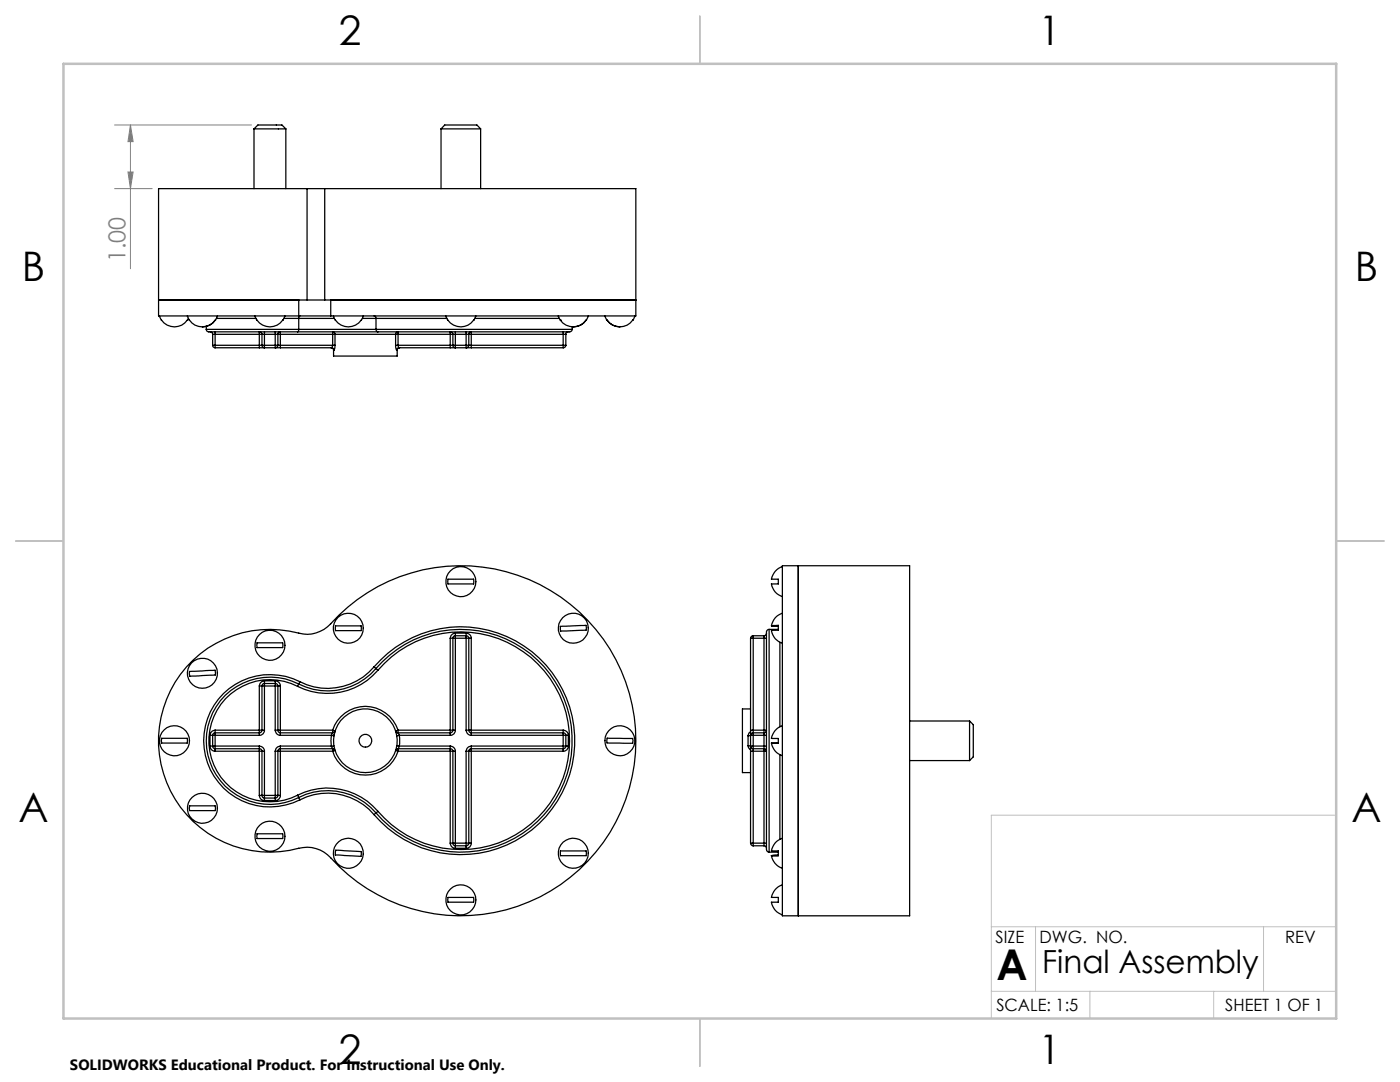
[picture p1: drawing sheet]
<svg xmlns="http://www.w3.org/2000/svg" width="279mm" height="216mm" viewBox="0 0 279 216" stroke-linecap="round" stroke-linejoin="round" font-family="sans-serif">
<path d="M22.9 24.9h27.3M22.9 37.6h7.5M25.5 34.3h1.1l-.6 3.3zM26 24.9l.6 3.4h-1.1zM26 24.9v28.7" fill="none" stroke="#808080" stroke-width=".2"/>
<path d="M266.7 162.7h-68.9v40.5M197.8 197.8h68.9M197.8 184.9h68.9M206.7 184.9v12.9M217.5 197.8v5.4M242.2 197.8v5.4M252.2 184.9v12.9" fill="none" stroke="#c0c0c0" stroke-width=".2"/>
<path d="M139.7 3.2v9.5M3.1 107.9h9.6M266.7 107.9h9.5M139.7 203.2v9.6" fill="none" stroke="#c0c0c0" stroke-width=".25"/>
<path d="M12.7 12.7h254v190.5h-254z" fill="none" stroke="#c0c0c0" stroke-width=".5"/>
<path d="M26 24.9l.6 3.4h-1.1zM25.5 34.3h1.1l-.6 3.3z" fill="#808080"/>
<g fill="none" stroke="#000" stroke-width=".25">
<path d="M50.7 25.7h6.3M50.7 25.7l.8-.8h4.8l.7 .8M50.7 25.7v11.9M57 25.7v11.9M61.3 37.6h-29.7v25.4h28M61.3 37.6h3.5M61.3 37.6v22.3M64.8 37.6h62.1v25.4h-60.9M64.8 37.6v22.3M88 25.7h7.9M88 25.7l.8-.8h6.4l.7 .8M88 25.7v11.9"/>
<path d="M95.9 25.7v11.9M31.6 59.9h28zM59.6 59.9h6.4M59.6 59.9v3.1M66 59.9h60.9zM66 59.9v3.1M31.8 63l.4 .9M32.2 63.9h.1M37.4 63a3.1 3.1 0 0 0 2.5 2.2 3.1 3.1 0 0 0 3-1.3M37.6 63.5v.1a3.4 3.4 0 0 1-2.8 1.6 3.1 3.1 0 0 1-2.6-1.3M41.2 65.7v.3l.4 .2h17.8M41.2 65.7h18.4"/>
<path d="M41.2 65.1v.6M41.9 66.2a.49 .49 0 0 1 .5 .5M42.4 66.7h.5M42.4 68.9h.5M42.4 68.9l.2 .4 .3 .1M42.4 66.7v2.2M42.9 66.2v.5M42.9 68.9v.5M42.9 66.7v2.2M42.9 66.7h8.9M42.9 68.9h8.9M42.9 69.4h8.9"/>
<path d="M43 63.9a3 3 0 0 1-2.6 1.3M43.2 63.5h7.9M43.4 63l-.5 .9M50.9 63a3.2 3.2 0 0 0 2.9 2.2 3.2 3.2 0 0 0 3-1.9l.1-.3M51.8 66.7v-.5a.49 .49 0 0 1 .5 .5M51.8 66.7h.5M51.8 68.9h.5M51.8 68.9v.5M51.8 69.4h1M51.8 66.7v2.2M52.3 66.7h.5M52.3 68.9h.5"/>
<path d="M52.3 68.9l.1 .3 .4 .2M52.3 66.7v2.2M52.8 66.2v.5M52.8 68.9v.5M52.8 66.7v2.2M52.8 66.7h2.1M52.8 68.9h2.1M52.8 69.4h2.1M54.9 66.2v.5M54.9 66.7h.6M54.9 68.9v.5M54.9 68.9h.6"/>
<path d="M54.9 69.4h1.1M54.9 66.7v2.2M55.5 66.7v-.3l.3-.2h.2v.5M55.5 68.9a.49 .49 0 0 1-.6 .5M55.5 66.7h.5M55.5 68.9h.5M55.5 66.7v2.2M56 68.9v.5M56 66.7v2.2M56 66.7h10.4M56 68.9h10.4M56 69.4h10.1"/>
<path d="M56.7 63.5h2.9M59.4 66.2h16M59.6 63h6.4M59.6 65.7h15.4M59.6 65.7l-.2 .5M59.6 63.5h7.1M59.6 63.5v2.2M59.9 63l-.3 .5M66 69.4a.49 .49 0 0 1 .6 .5M66.1 69.4l.5 .2v.3M66.4 66.7v-.5l.4 .2 .1 .3M66.4 66.7h.5"/>
<path d="M66.4 68.9l-.3 .5M66.4 68.9h.5M66.4 66.7v2.2M66.5 63a3.1 3.1 0 0 0 2.5 2.2 3.1 3.1 0 0 0 3.1-1.3M66.6 69.9v1.1h12.7v-1.1M66.6 69.9h.1M66.9 66.7h12.1M66.9 68.9l-.3 1M66.9 66.7v2.2M72.1 63.9h.1M72.3 63.5h2.7M72.5 63l-.4 .9"/>
<path d="M74.6 63l.3 .2 .1 .3M75 65.7l.1 .4 .3 .1M75 63.5h14.2M75 65.7h39.2M75 63.5v2.2M79 66.7l.1-.3 .2-.2h.1v.5M79 68.9l.2 1M79 66.7h.4M79 68.9h.4M79 66.7v2.2M79.2 69.9h.1M79.4 68.9l.3 .5"/>
<path d="M79.4 66.7h10.5M79.4 68.9h10.5M79.4 66.7v2.2M79.7 69.4l-.3 .1-.2 .4M79.7 69.4h10.2M79.8 69.4l-.4 .1-.1 .4M89 63a3.2 3.2 0 0 0 2.9 2.2 3.2 3.2 0 0 0 3-1.9l.1-.3M89.9 66.7v-.5a.49 .49 0 0 1 .5 .5M89.9 66.7h.5M89.9 68.9h.5M89.9 68.9v.5M89.9 69.4h1"/>
<path d="M89.9 66.7v2.2M90.4 66.7h.5M90.4 68.9h.5M90.4 68.9l.1 .4 .4 .1M90.4 66.7v2.2M90.9 66.2v.5M90.9 68.9v.5M90.9 66.7v2.2M90.9 66.7h2.1M90.9 68.9h2.1M90.9 69.4h2.1M93 66.2v.5"/>
<path d="M93 66.7h.6M93 68.9v.5M93 68.9h.6M93 69.4h1.1M93 66.7v2.2M93.6 66.7v-.3l.3-.2h.2v.5M93.6 68.9a.49 .49 0 0 1-.6 .5M93.6 66.7h.5M93.6 68.9h.5M93.6 66.7v2.2M94.1 68.9v.5M94.1 66.7v2.2"/>
<path d="M94.1 66.7h18.3M94.1 68.9h18.3M94.1 69.4h18.3M94.8 63.5h16.8M111.4 63l.4 .9M111.8 63.9a3.2 3.2 0 0 0 5.2 0M111.8 63.9h.1M112.4 66.2v.5M112.4 66.7h.5M112.4 68.9v.5M112.4 68.9h.5M112.4 66.7v2.2"/>
<path d="M112.9 68.9a.49 .49 0 0 1-.5 .5M112.9 66.7v2.2M113.4 66.2l-.4 .2-.1 .3M114.2 65.7a.66 .66 0 0 1-.9 .5h-37.9M114.2 65.2v.5M117 63.9a3 3 0 0 1-2.6 1.3M117.4 63l-.4 .9M120.7 63a3.1 3.1 0 0 0 2.8 2.2 3.1 3.1 0 0 0 3.1-1.8l.1-.4M121.1 63.9a3.1 3.1 0 0 0 2.6 1.3M89.4 115.6h5.1v.8v.1h-5.1zM156.1 113.1a3.2 3.2 0 0 0-2.1 2.5h1.3v.9h-1.3a3.2 3.2 0 0 0 2.1 2.6M156.1 112.9h25.4v69.8h-25.4z"/>
<path d="M159.3 112.9v69.8M37.8 134l5.1-.3 .1 .7v.3l-5.1 .2zM38.5 131.7a22.4 22.4 0 0 1 22-5.2 6.4 6.4 0 0 0 5.5-2 34.9 34.9 0 0 1 50.2-1.8 34.9 34.9 0 0 1 0 50.2 34.9 34.9 0 0 1-50.2-1.7 6.5 6.5 0 0 0-6.4-1.9 22.2 22.2 0 0 1-25.1-10.6 22.2 22.2 0 0 1 4-27zM51.3 128.3h5.1v.8v.1h-5.1zM51.8 136.9h.5M51.8 136.9v8.8M52.3 136.9h.5M52.3 136.9v8.8M52.8 136.4v.5M52.8 136.4l-.4 .2-.1 .3M52.8 135.9v.5M52.8 135.9a1.09 1.09 0 0 0-1 1"/>
<path d="M52.8 136.9v8.8M52.8 136.4h2.1M52.8 136.9h2.1M52.8 135.9h2.1M54.9 136.9h.6M54.9 136.4v.5M54.9 136.4a.49 .49 0 0 1 .6 .5M54.9 135.9v.5M54.9 135.9a1.02 1.02 0 0 1 1.1 1M54.9 136.9v8.8M55.5 136.9h.5M55.5 136.9v8.8"/>
<path d="M56 136.9v8.8M59.4 136.9a12.2 12.2 0 0 0-17.7 10.9 12.2 12.2 0 0 0 17.7 10.9M59.6 136.5l-.2 .4M59.6 136.5a12.7 12.7 0 0 0-18.4 11.3 12.7 12.7 0 0 0 18.4 11.3M59.9 136l-.3 .5M59.9 136a13.2 13.2 0 0 0-19.3 11.8 13.2 13.2 0 0 0 19.3 11.8M67 124.9h5.1v.9h-5.1zM74.6 133.1a12.2 12.2 0 0 1-14.7 2.9M74.6 133.1l.4 .3M74.6 133.1a22.7 22.7 0 0 1 33-1.8 22.7 22.7 0 0 1 0 33 22.7 22.7 0 0 1-33-1.7M75 133.4a12.7 12.7 0 0 1-15.4 3.1M75 133.4l.4 .3"/>
<path d="M75 133.4a22.2 22.2 0 0 1 32.2-1.7 22.2 22.2 0 0 1 0 32.2 22.2 22.2 0 0 1-32.2-1.7M75.4 133.7a13.3 13.3 0 0 1-16 3.2M75.4 133.7a21.7 21.7 0 0 1 31.5-1.6 21.7 21.7 0 0 1 0 31.5 21.7 21.7 0 0 1-31.5-1.7M89.9 127.4h.5M89.9 127.4v18.3M90.4 127.4h.5M90.4 127.4v18.3M90.9 126.9l-.4 .2-.1 .3M90.9 126.9v.5M90.9 126.3a1.09 1.09 0 0 0-1 1.1M90.9 126.3v.6M90.9 127.4v18.3"/>
<path d="M90.9 127.4h2.1M90.9 126.9h2.1M90.9 126.3h2.1M93 126.9v.5M93 126.9a.49 .49 0 0 1 .6 .5M93 127.4h.6M93 126.3v.6M93 126.3a1.02 1.02 0 0 1 1.1 1.1M93 127.4v18.3M93.6 127.4h.5M93.6 127.4v18.3M94.1 127.4v18.3"/>
<path d="M111.8 125l5.1-.2 .1 .8-.5 .2-4.6 .1zM149.8 127.4h.5M149.8 127.4v18.3M150.3 126.9v.5M150.3 126.9h-.3l-.2 .5M150.3 127.4h2.2M150.3 126.9h2.2M150.3 127.4v18.3M152.5 126.9v.5M152.5 127.4h.5M152.5 127.4v18.3M153 126.3a.49 .49 0 0 1-.5 .6"/>
<path d="M153.5 125.6h-.2a.66 .66 0 0 0-.3 .8v42.8a.65 .65 0 0 0 .5 .8M153.5 125.6v44.4M153.5 125.6h1.8M155.3 125l-1.3-.1 1.3-.1v.9l-1.3 .1a3.1 3.1 0 0 0 2.1 2.5M155.6 128.2v16.8M156.1 122.3a3.2 3.2 0 0 0-2.1 2.6M32.2 147.3h5.2v.9v.1h-5.2zM41.9 146.7h.5M41.9 148.9a1.02 1.02 0 0 0 1 1M41.9 148.9h.5M41.9 146.7v2.2M42.4 148.9a.49 .49 0 0 0 .5 .5"/>
<path d="M42.4 148.9h.5M42.4 146.7h.5M42.4 146.7v2.2M42.9 148.9v.5M42.9 146.2v.5M42.9 146.2l-.4 .2-.1 .3M42.9 149.4v.5M42.9 145.7a1.09 1.09 0 0 0-1 1M42.9 145.7v.5M42.9 148.9h8.9M42.9 149.4h8.9M42.9 146.7h8.9"/>
<path d="M42.9 146.2h8.9M42.9 146.7v2.2M42.9 149.9h8.9M42.9 145.7h8.9M51.8 146.2v.5M51.8 148.9a1.02 1.02 0 0 1 1 1M51.8 148.9v.5M51.8 149.4a.49 .49 0 0 1 .5 .5M51.8 149.4v.5M51.8 145.7h.5M51.8 158.7a1.02 1.02 0 0 0 1 1M51.8 158.7h.5"/>
<path d="M51.8 145.7v.5M51.8 149.9h.5M51.8 149.9v8.8M52.3 145.7a.49 .49 0 0 1-.5 .5M52.3 145.7h.5M52.3 158.7h.5M52.3 149.9h.5M52.3 158.7a.49 .49 0 0 0 .5 .5M52.3 149.9v8.8M52.8 145.7a.97 .97 0 0 1-1 1M52.8 158.7v.5M52.8 159.2v.5"/>
<path d="M52.8 149.9v8.8M52.8 158.7h2.1M52.8 159.2h2.1M52.8 159.7h2.1M54.9 149.9h.6M54.9 158.7h.6M54.9 145.7a1.02 1.02 0 0 0 1.1 1M54.9 145.7h.6M54.9 158.7v.5M54.9 159.2v.5M54.9 149.9v8.8M55.5 145.7a.49 .49 0 0 0 .5 .5"/>
<path d="M55.5 158.7a.49 .49 0 0 1-.6 .5M55.5 145.7h.5M55.5 158.7h.5M55.5 149.9h.5M55.5 149.9v8.8M56 148.9a1.09 1.09 0 0 0-1.1 1M56 148.9v.5M56 149.4l-.5 .2v.3M56 146.2v.5M56 145.7v.5M56 158.7a.97 .97 0 0 1-1.1 1M56 149.4v.5"/>
<path d="M56 148.9h10.1M56 149.4h10.4M56 146.7h10.1M56 146.2h10.4M56 149.9h10.4M56 149.9v8.8M56 145.7h10.4M59.4 158.7a13.3 13.3 0 0 1 16 3.2M59.4 158.7l.2 .4M59.6 159.1a12.7 12.7 0 0 1 15.4 3.1M59.6 159.1l.3 .5M59.9 159.6a12.1 12.1 0 0 1 14.7 3"/>
<path d="M66.1 148.9l.3 .5M66.1 146.7l.5 .1M66.1 146.7l-.1 1.1 .1 1.1M66.4 149.4l.4 .2a.21 .21 0 0 1-.1 .3 .21 .21 0 0 1-.2 0h-.1M66.4 146.2l-.3 .5M66.4 145.7h.1a.23 .23 0 0 1 .3 .1 .23 .23 0 0 1-.1 .3l-.3 .1M66.4 145.7v.5M66.4 149.9a6.9 6.9 0 0 0 6.5 4.8 6.9 6.9 0 0 0 6.5-4.8M66.4 149.4v.5M66.4 145.7a6.9 6.9 0 0 1 6.5-4.8 6.9 6.9 0 0 1 6.5 4.8M66.6 146.6h.1M66.6 148.8l-.5 .1"/>
<path d="M66.8 146.1h-.1M79.2 148.8l.5 .1M79.4 146.2l.3 .5M79.4 145.7l-.4 .2 .4 .3M79.4 149.4h-.2l-.2 .4 .4 .1M79.4 145.7v.5M79.4 149.4v.5M79.4 149.4h10.5M79.4 146.2h10.5M79.4 149.9h10.5M79.4 145.7h10.5M79.7 146.7l-.5 .1"/>
<path d="M79.7 148.9l-.3 .5M79.7 146.7v2.2M79.7 148.9h10.2M79.7 146.7h10.2M89.9 146.2v.5M89.9 149.4a.49 .49 0 0 1 .5 .5M89.9 148.9v.5M89.9 148.9a1.02 1.02 0 0 1 1 1M89.9 145.7v.5M89.9 145.7h.5M89.9 149.4v.5M89.9 149.9h.5"/>
<path d="M89.9 149.9v18.3M90.4 149.9h.5M90.4 145.7a.49 .49 0 0 1-.5 .5M90.4 145.7h.5M90.4 149.9v18.3M90.9 145.7a.97 .97 0 0 1-1 1M90.9 149.9v18.3M93 149.9h.6M93 145.7h.6M93 145.7a1.02 1.02 0 0 0 1.1 1M93 149.9v18.3M93.6 145.7a.49 .49 0 0 0 .5 .5"/>
<path d="M93.6 145.7h.5M93.6 149.9h.5M93.6 149.9v18.3M94.1 149.4l-.5 .2v.3M94.1 148.9a1.09 1.09 0 0 0-1.1 1M94.1 148.9v.5M94.1 146.2v.5M94.1 149.4v.5M94.1 145.7v.5M94.1 148.9h18.3M94.1 149.4h18.3M94.1 146.7h18.3"/>
<path d="M94.1 146.2h18.3M94.1 149.9h18.3M94.1 149.9v18.3M94.1 145.7h18.3M112.4 148.9v.5M112.4 148.9h.5M112.4 146.2v.5M112.4 146.7h.5M112.4 146.2a.49 .49 0 0 1 .5 .5M112.4 149.4v.5M112.4 145.7a1.02 1.02 0 0 1 1 1M112.4 145.7v.5"/>
<path d="M112.4 146.7v2.2M112.9 148.9a.49 .49 0 0 1-.5 .5M112.9 148.9h.5M112.9 146.7h.5M112.9 146.7v2.2M113.4 148.9a.97 .97 0 0 1-1 1M113.4 146.7v2.2M121.2 147.3l5.1 .1v.8v.1l-5.2-.1zM149.3 148.8l.5 .1M149.3 146.8v2M149.3 148.8l.2 .5 .3 .3M149.8 148.9h.5"/>
<path d="M149.8 146.7h.5M149.8 148.9a.54 .54 0 0 0 .5 .5M149.8 149.9h.5M149.8 148.9v1M149.8 145.7h.5M149.8 145.7v1M149.8 146.7l-.5 .1M149.8 141.5h-1.6v12.7h1.6M149.8 146l-.3 .2-.2 .6M149.8 146.7v2.2M149.8 149.9v18.3M150.3 146.2v.5"/>
<path d="M150.3 146.2l-.3 .1-.2 .4M150.3 148.9v.5M150.3 149.4v.5M150.3 145.7v.5M150.3 148.9h2.2M150.3 149.4h2.2M150.3 146.7h2.2M150.3 146.2h2.2M150.3 149.9h2.2M150.3 145.7h2.2M150.3 146.7v2.2M150.3 149.9v18.3"/>
<path d="M152.5 146.7h.5M152.5 146.2v.5M152.5 145.7h.5a.49 .49 0 0 1-.5 .5M152.5 148.9h.5M152.5 149.4l.3 .1 .2 .3v.1h-.5M152.5 148.9v.5M152.5 145.7v.5M152.5 149.4v.5M152.5 146.7v2.2M152.5 149.9v18.3M154 148.3a3.2 3.2 0 0 0 2.1 2.5M155.6 150.6v16.9"/>
<path d="M156.1 144.8a3.2 3.2 0 0 0-2.1 2.5l1.3 .1v.9h-1.3l1.3-.1M181.5 143.9h12M181.5 151.8h12M193.5 143.9v7.9M193.5 143.9l.7 .7v6.4l-.7 .8M37.9 160.8h5l.1 .6-.1 .3h-5zM51.3 166.4h5.1v.8v.1h-5.1zM67 169.7l5.1 .2v.8l-.1 .2-5.1-.3zM75 162.2l-.4 .4M75.4 161.9l-.4 .3M89.4 179.1h5.1v.8v.1h-5.1zM89.9 168.2a1.02 1.02 0 0 0 1 1.1"/>
<path d="M89.9 168.2h.5M90.4 168.2h.5M90.4 168.2a.49 .49 0 0 0 .5 .6M90.9 168.2v.6M90.9 168.8v.5M90.9 168.8h2.1M90.9 168.2h2.1M90.9 169.3h2.1M93 168.2v.6M93 168.2h.6M93 168.8v.5M93.6 168.2a.49 .49 0 0 1-.6 .6"/>
<path d="M93.6 168.2h.5M94.1 168.2a.97 .97 0 0 1-1.1 1.1M111.9 169.8h5.1v.9h-5.1zM149.8 168.2h.5M149.8 168.2a.54 .54 0 0 0 .5 .6M150.3 168.2v.6M150.3 168.8h2.2M150.3 168.2h2.2M152.5 168.2h.5M152.5 168.8l.4 .2 .1 .3M152.5 168.2v.6M153.5 170h1.8"/>
<path d="M154 170.7h1.3zM155.3 170.6l-1.2 .1a1.45 1.45 0 0 0 .3 1.2l1 1 .7 .3M156.1 167.3a3.2 3.2 0 0 0-2.1 2.5h1.3v.9M156.1 176.6a3.2 3.2 0 0 0-2.1 2.5h1.3v.9h-1.3a3.2 3.2 0 0 0 2.1 2.6"/>
<circle cx="92" cy="116" r="3"/>
<circle cx="40.4" cy="134.4" r="3"/>
<circle cx="53.9" cy="128.7" r="3"/>
<circle cx="69.5" cy="125.4" r="2.99"/>
<circle cx="114.4" cy="125.4" r="2.99"/>
<circle cx="34.8" cy="147.8" r="3"/>
<circle cx="72.9" cy="147.8" r="6.4"/>
<circle cx="72.9" cy="147.8" r="1.28"/>
<circle cx="123.7" cy="147.8" r="2.99"/>
<circle cx="40.4" cy="161.3" r="2.99"/>
<circle cx="53.9" cy="166.8" r="3"/>
<circle cx="69.5" cy="170.2" r="3"/>
<circle cx="92" cy="179.5" r="3"/>
<circle cx="114.4" cy="170.3" r="2.99"/>
</g>
<text font-size="8.5" x="198.9" y="195.5">A</text>
<g font-size="8.1">
<text x="67.6" y="8.9">2</text>
<text x="207.3" y="8.9">1</text>
<text x="4.4" y="56.2">B</text>
<text x="270.4" y="56.2">B</text>
<text x="3.7" y="164.1">A</text>
<text x="269.7" y="164.1">A</text>
<text x="67.6" y="212.4">2</text>
<text x="207.3" y="212.4">1</text>
</g>
<text font-size="6.3" x="208" y="194.1">Final Assembly</text>
<text font-size="4.7" fill="#808080" x="25.1" y="52.3" transform="rotate(-90 25.1 52.3)">1.00</text>
<g font-size="3.4">
<text x="198.7" y="188.1">SIZE</text>
<text x="207.5" y="188.1">DWG. NO.</text>
<text x="256.5" y="188.2">REV</text>
<text x="198.8" y="201.7">SCALE: 1:5</text>
<text x="244.5" y="201.7">SHEET 1 OF 1</text>
</g>
<text font-size="3" x="14" y="213.5">SOLIDWORKS Educational Product. For Instructional Use Only.</text>
</svg>
